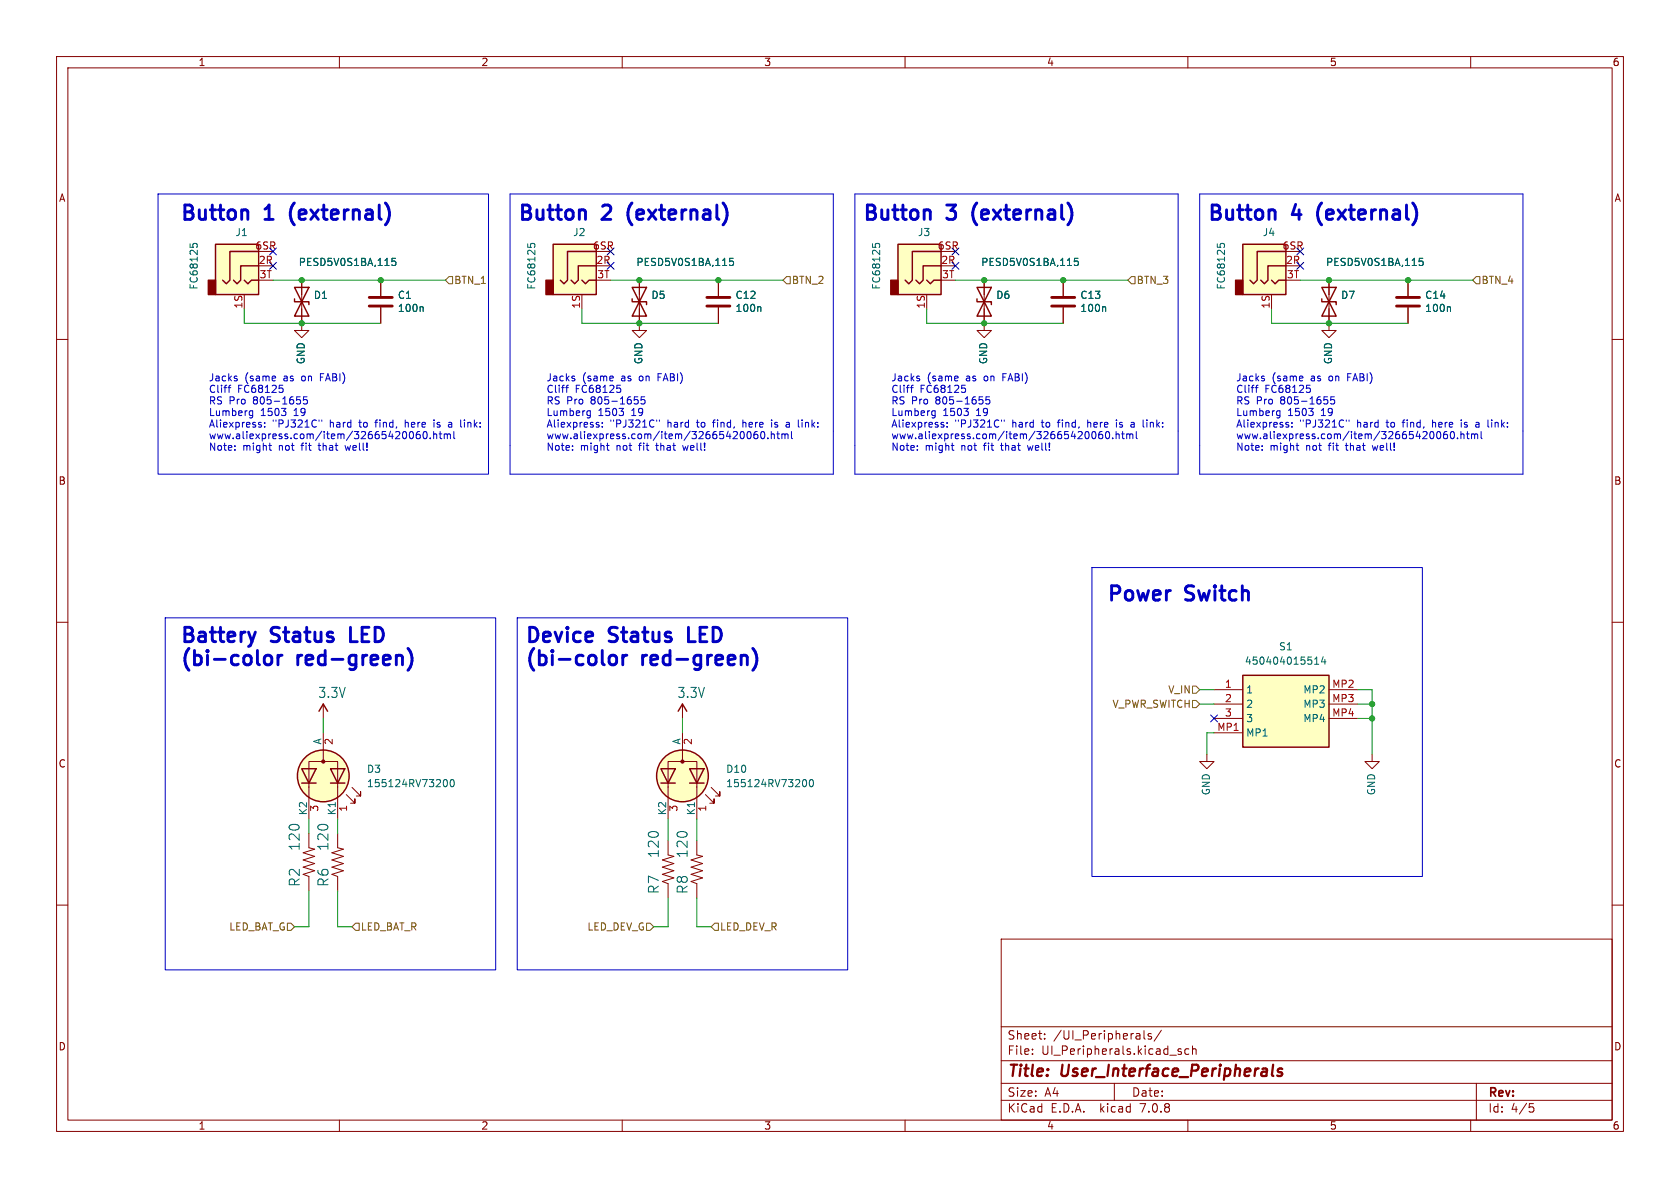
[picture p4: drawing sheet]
<svg xmlns="http://www.w3.org/2000/svg" width="297mm" height="210mm" viewBox="0 0 297 210" stroke-linecap="round" stroke-linejoin="round" font-family="sans-serif">
<g fill="none" stroke="#840000" stroke-width=".18">
<path d="M10 10h277v190h-277zM12 12h273v186h-273zM60 10v2M110 10v2M160 10v2M210 10v2M260 10v2M10 60h2M53.3 49.5v8.9h-1.2l1.2 1.3 1.3-1.3h-1.3M67.3 49.5v2.8M67.3 54.4v2.8M113 49.5v8.9h-1.2l1.2 1.3 1.3-1.3h-1.3"/>
<path d="M127 49.5v2.8M127 54.4v2.8M174 49.5v8.9h-1.3l1.3 1.3 1.3-1.3h-1.3M188 49.5v2.8M188 54.4v2.8M234.9 49.5v8.9h-1.2l1.2 1.3 1.3-1.3h-1.3M248.9 49.5v2.8M248.9 54.4v2.8M285 60h2M10 110h2M285 110h2M54.6 139.2v-4.6h5.1v4.6"/>
<path d="M54.6 139.1v5.7M57.1 124.5v2.5M57.1 129.5v5.1M59.7 139.1v5.7M62.2 139.2l1.6 1.5v-.7v.7h-.8M118.1 139.2v-4.6h5.1v4.6M118.1 139.1v5.7M120.6 124.5v2.5M120.6 129.5v5.1M123.2 139.1v5.7M125.7 139.2l1.6 1.5v-.7v.7h-.8M213.4 133.4v1.2h-1.3l1.3 1.3 1.2-1.3h-1.2"/>
<path d="M214.6 121.9h5.1M214.6 124.5h5.1M214.6 127h5.1M214.6 129.5h5.1M234.9 121.9h5.1M234.9 124.5h5.1M234.9 127h5.1M242.6 133.4v1.2h-1.3l1.3 1.3 1.2-1.3h-1.2M10 160h2M54.6 147.3v2.6l1 .2-2 .6 2 .7-2 .6 2 .7-2 .6 2 .6-2 .7 1 .3v2.6M59.7 147.3v2.6l1 .2-2 .6 2 .7-2 .6 2 .7-2 .6 2 .6-2 .7 1 .3v2.6M61.2 140.5l1.5 1.5v-.8v.8h-.7"/>
<path d="M118.1 148.6v2.5l1 .3-2 .6 2 .7-2 .6 2 .6-2 .7 2 .6-2 .6 1 .4v2.6M123.2 148.6v2.5l1 .3-2 .6 2 .7-2 .6 2 .6-2 .7 2 .6-2 .6 1 .4v2.6M124.7 140.5l1.5 1.5v-.8v.8h-.7M285 160h2M177 166h108v32h-108zM60 198v2M110 198v2M160 198v2M177 194.5h108M177 191.5h108M177 187.5h108M177 181.5h108"/>
<path d="M182.5 186.3v.1M182.5 185.5v.1M184.7 183.6v.1M184.7 182.8v.1M197 191.5v3M202.2 182.2v1.3l.3 .2M203.5 182.8l-.3-.1-.2 .2v.2l.5 .2v.3h-.5M205.3 182.1l-1.3 2M208.3 185.8l.5 .2 .1 .2-.2 .2-.5-.1M208.3 185.5h.5M210 198v2M210.2 185.5l-.5-.1-.2 .3v.4l.1 .2h.6"/>
<path d="M210.8 185.5l.2-.1 .4 .1 .1 .9M210.8 184.9v1.5M260 198v2M261 191.5v6.5M270.4 195.1h.7M270.5 195.7h.4l.3 .3-.2 .5-.5 .1"/>
</g>
<path d="M225.1 188.2l-.2 1.7 .2 .3M226.7 189a.49 .49 0 0 0-.8 .3l.1 .1 .4 .1 .3 .3-.1 .3-.3 .1-.5-.1" fill="none" stroke="#840000" stroke-width=".4"/>
<g fill="none" stroke="#840000" stroke-width=".25">
<path d="M38.1 43.2h7.6v8.9h-7.6zM43.2 49.5l.6 .7 .6-.7h1.3M45.7 47h-3.2v2.5l-.6 .7-.6-.7M45.7 44.5h-5.1v5l-.6 .7-.6-.7M52.1 52.8v.5h2.5v.5M52.1 50.8l2.5 5.1h-2.5l2.5-5.1zM97.8 43.2h7.6v8.9h-7.6zM102.9 49.5l.6 .7 .6-.7h1.3M105.4 47h-3.2v2.5l-.6 .7-.6-.7M105.4 44.5h-5.1v5l-.6 .7-.6-.7M111.8 52.8v.5h2.5v.5M111.8 50.8l2.5 5.1h-2.5l2.5-5.1z"/>
<path d="M158.7 43.2h7.7v8.9h-7.7zM163.8 49.5l.7 .7 .6-.7h1.3M166.4 47h-3.2v2.5l-.6 .7-.7-.7M166.4 44.5h-5.1v5l-.6 .7-.7-.7M172.7 52.8v.5h2.6v.5M172.7 50.8l2.6 5.1h-2.6l2.6-5.1zM219.7 43.2h7.6v8.9h-7.6zM224.8 49.5l.6 .7 .7-.7h1.2M227.3 47h-3.1v2.5l-.7 .7-.6-.7M227.3 44.5h-5.1v5l-.6 .7-.6-.7M233.7 52.8v.5h2.5v.5M233.7 50.8l2.5 5.1h-2.5l2.5-5.1z"/>
<path d="M219.7 119.4h15.2v12.7h-15.2zM53.3 135.9h2.6l-1.3 2.5zM53.3 138.4h2.6M56.4 125.7l.7-1.2 .8 1.2M58.4 135.9h2.6l-1.3 2.5zM58.4 138.4h2.6M116.8 135.9h2.6l-1.3 2.5zM116.8 138.4h2.6M119.9 125.7l.7-1.2 .8 1.2M121.9 135.9h2.6l-1.3 2.5zM121.9 138.4h2.6"/>
<circle cx="57.1" cy="137.2" r="4.6"/>
<circle cx="120.6" cy="137.2" r="4.6"/>
</g>
<g fill="none" stroke="#006464" stroke-width=".18">
<path d="M33.6 43.1v.6M34.1 43.6v-.3l.2-.3 .5 .1 .1 .5M69.9 45.7h-.6v.6l.1-.2 .5 .1 .1 .2-.1 .4-.2 .1-.4-.1M74.6 54.2l.2 .2v.7M93.3 43.1v.6M93.8 43.6v-.3l.2-.3 .5 .1 .1 .5M129.6 45.7h-.6v.6l.1-.2 .5 .1 .1 .2-.1 .4-.2 .1-.4-.1M134.3 54.2l.2 .2v.7M154.2 43.1v.6M154.7 43.6v-.3l.3-.3 .5 .1v.5M190.6 45.7h-.6l-.1 .6 .2-.2 .4 .1 .1 .2v.4l-.2 .1-.5-.1M195.3 54.2l.2 .2v.7"/>
<path d="M215.2 43.1v.6M215.7 43.6v-.3l.2-.3 .5 .1 .1 .5M251.5 45.7h-.6v.6l.2-.2 .4 .1 .1 .2-.1 .4-.1 .1-.5-.1M256.2 54.2l.2 .2v.7M232.4 117.4h.7M232.4 116.5l.4-.4v1.3M233.9 116.1l-.3 .9h.8M234.2 116.6v.8M78.5 137.9l.2-.1a.68 .68 0 0 1 .4 .6 .68 .68 0 0 1-.4 .7l-.2-.1M79.7 137.9l.2-.1a.68 .68 0 0 1 .4 .6 .68 .68 0 0 1-.4 .7l-.2-.1-.1-.4zM142 137.9l.2-.1a.68 .68 0 0 1 .4 .6 .68 .68 0 0 1-.4 .7l-.2-.1M143.2 137.9l.2-.1a.68 .68 0 0 1 .4 .6 .68 .68 0 0 1-.4 .7l-.2-.1-.1-.4z"/>
</g>
<g fill="#ffffc2" stroke="#ffffc2" stroke-width=".18">
<path d="M158.7 43.2h7.7v8.9h-7.7z"/>
<path d="M219.7 119.4h15.2v12.7h-15.2z"/>
<path d="M97.8 43.2h7.6v8.9h-7.6z"/>
<path d="M219.7 43.2h7.6v8.9h-7.6z"/>
<path d="M38.1 43.2h7.6v8.9h-7.6z"/>
<circle cx="120.6" cy="137.2" r="4.6"/>
<circle cx="57.1" cy="137.2" r="4.6"/>
</g>
<g fill="#840000" stroke="#840000" stroke-width=".25">
<path d="M157.5 49.5h1.2v2.6h-1.2z"/>
<path d="M96.5 49.5h1.3v2.6h-1.3z"/>
<path d="M218.4 49.5h1.3v2.6h-1.3z"/>
<path d="M36.8 49.5h1.3v2.6h-1.3z"/>
</g>
<path d="M65.3 54.1h4M65.3 52.6h4M125 54.1h4M125 52.6h4M185.9 54.1h4.1M185.9 52.6h4.1M246.9 54.1h4.1M246.9 52.6h4.1" fill="none" stroke="#840000" stroke-width=".51"/>
<g fill="#840000" stroke="#840000" stroke-width=".18">
<circle cx="120.6" cy="134.6" r=".28"/>
<circle cx="57.1" cy="134.6" r=".28"/>
</g>
<path d="M79.4 48.9h.6v1.3h-.6l-.7-.7zM139.1 48.9h.6v1.3h-.6l-.7-.7zM200 48.9h.7v1.3h-.7l-.6-.7zM261 48.9h.6v1.3h-.6l-.7-.7zM210.8 121.3h.7l.6 .6-.6 .7h-.7zM210.8 123.8h.7l.6 .7-.6 .6h-.7zM50.8 163.2h.6l.7 .6-.7 .7h-.6zM62.9 163.2h.6v1.3h-.6l-.7-.7zM114.3 163.2h.6l.7 .6-.7 .7h-.6zM126.4 163.2h.6v1.3h-.6l-.7-.7z" fill="none" stroke="#725600" stroke-width=".18"/>
<g fill="none" stroke="#0000c2" stroke-width=".18">
<path d="M27.9 34.3h58.5v49.5h-58.5zM90.2 34.3h57.1v49.5h-57.1zM151.1 34.3h57.2v49.5h-57.2zM212.1 34.3h57.1v49.5h-57.1zM40.3 68.5h.5M40.7 68.1l-.2 .2v1.1M41.5 79.5v.1M41.5 78.8v.1M41.9 67v.3M44.3 72.6l.4 .1M44.7 72.6v1l-.1 .2M44.7 73.4l-.4 .1"/>
<path d="M45.9 75.1h.3v.2l-.1 .2h-.3M45.9 74.7h.3M46.8 75.4v.1M46.8 74.7v.1M47.5 78.7h.5M47.8 79.5l.2 .1M49.4 68.1h.6M49.8 68.6l.3 .2v.3l-.3 .3M50.5 72.8v.5M50.5 72.2l-.4 .5M52.5 70.1h.6M52.6 70.6h.3l.2 .3v.4l-.5 .1"/>
<path d="M54.3 70.1h-.6l-.1 .7 .2-.2 .4 .1 .1 .2v.4l-.2 .1-.5-.1M56.4 74.2v.3M56.9 74.2v.3M61 78.7l.2 .9M71.6 74.2v1.3M71.8 74.7l-.2 .1M72.7 76.3l-.2 .1-.1 .4M72.8 76.3a.72 .72 0 0 1-.1 1.3l-.2-.2-.1-.3M73.9 76.3h-.1a.86 .86 0 0 0 0 1.3l.4-.2 .1-.4-.2-.2h-.3l-.2 .2M75.1 76.3a.72 .72 0 0 0 .1 1.3 .79 .79 0 0 0 0-1.3M76.1 77.4v.2M76.7 76.3v1.3"/>
<path d="M76.7 76.8l.1-.1 .3 .1 .1 .8M76.7 74.2v.2M76.7 74.7v.8M77.6 76.7h.5M77.8 76.3v1.1l.3 .2M78.5 76.8l.4-.1 .2 .2M78.5 76.7v.9M79.1 76.9l.2-.2 .3 .1v.8M79.1 76.9v.7M79.3 75.4h.6M79.3 74.7h.5M79.9 75l-.6 .1"/>
<path d="M80.2 76.3v1.1l.2 .2M82.1 74.2v.2M82.1 74.7v.8M100 68.5h.5M100.4 68.1l-.2 .2v1.1M101.2 79.5v.1M101.2 78.8v.1M101.6 67v.3M104 72.6l.4 .1M104.4 73.4l-.4 .1M104.4 72.6v1l-.2 .2M105.6 75.1h.3v.2l-.1 .2h-.3"/>
<path d="M105.6 74.7h.3M106.5 75.4v.1M106.5 74.7v.1M107.2 78.7h.5M107.4 79.5l.3 .1M109.1 68.1h.6M109.5 68.6l.2 .2v.3l-.2 .3M110.2 72.8v.5M110.2 72.2l-.4 .5M112.2 70.1h.6M112.3 70.6h.3l.2 .3v.4l-.5 .1M114 70.1h-.6l-.1 .7 .2-.2 .4 .1 .1 .2v.4l-.2 .1-.5-.1"/>
<path d="M116.1 74.2v.3M116.6 74.2v.3M120.7 78.7l.2 .9M131.3 74.2v1.3M131.5 74.7l-.2 .1M132.4 76.3l-.2 .1-.1 .4M132.5 76.3a.72 .72 0 0 1-.1 1.3l-.2-.2-.1-.3M133.6 76.3h-.1a.86 .86 0 0 0 0 1.3l.4-.2 .1-.4-.2-.2h-.3l-.2 .2M134.8 76.3a.72 .72 0 0 0 .1 1.3 .79 .79 0 0 0 0-1.3M135.7 77.4v.2M136.4 76.8l.1-.1 .3 .1 .1 .8M136.4 76.3v1.3"/>
<path d="M136.4 74.2v.2M136.4 74.7v.8M137.3 76.7h.5M137.5 76.3v1.1l.3 .2M138.2 76.8l.4-.1 .2 .2M138.2 76.7v.9M138.8 76.9l.2-.2 .3 .1v.8M138.8 76.9v.7M139 75.4h.6M139 74.7h.5M139.6 75l-.6 .1M139.9 76.3v1.1l.2 .2"/>
<path d="M141.8 74.2v.2M141.8 74.7v.8M161 68.5h.5M161.3 68.1l-.2 .2v1.1M162.2 79.5v.1M162.2 78.8v.1M162.5 67v.3M165 72.6l.3 .1M165.3 73.4l-.3 .1M165.3 72.6v1l-.1 .2M166.5 75.1h.3l.1 .2-.2 .2h-.2M166.5 74.7h.3"/>
<path d="M167.4 75.4v.1M167.4 74.7v.1M168.2 78.7h.4M168.4 79.5l.2 .1M170 68.1h.6M170.5 68.6l.2 .2v.3l-.2 .3M171.1 72.8v.5M171.2 72.2l-.4 .5M173.1 70.1h.6M173.2 70.6h.3l.3 .3-.1 .4-.5 .1M174.9 70.1h-.6v.7l.2-.2 .4 .1 .1 .2-.1 .4-.1 .1-.5-.1M177.1 74.2v.3"/>
<path d="M177.5 74.2v.3M181.6 78.7l.3 .9M192.3 74.2v1.3M192.5 74.7l-.2 .1M193.3 76.3l-.2 .1-.1 .4M193.4 76.3a.72 .72 0 0 1-.1 1.3l-.2-.2-.1-.3M194.6 76.3h-.1a.86 .86 0 0 0 0 1.3l.4-.2 .1-.4-.3-.2h-.2l-.3 .2M195.7 76.3a.72 .72 0 0 0 .2 1.3 .79 .79 0 0 0 0-1.3M196.7 77.4v.2M197.3 76.8l.2-.1 .3 .1 .1 .8M197.3 76.3v1.3M197.4 74.2v.2"/>
<path d="M197.4 74.7v.8M198.3 76.7h.5M198.5 76.3v1.1l.3 .2M199.2 76.8l.4-.1 .1 .2M199.2 76.7v.9M199.7 76.9l.2-.2 .3 .1 .1 .8M199.7 76.9v.7M200 75.4h.5M200 74.7h.5M200.5 75l-.5 .1M200.9 76.3v1.1l.2 .2M202.8 74.2v.2"/>
<path d="M202.8 74.7v.8M221.9 68.5h.5M222.3 68.1l-.2 .2v1.1M223.1 79.5v.1M223.1 78.8v.1M223.5 67v.3M225.9 72.6l.4 .1M226.3 73.4l-.4 .1M226.3 72.6v1l-.1 .2M227.5 75.1h.3l.1 .2-.2 .2h-.3M227.5 74.7h.3M228.4 75.4v.1"/>
<path d="M228.4 74.7v.1M229.1 78.7h.5M229.4 79.5l.2 .1M231 68.1h.6M231.4 68.6l.3 .2v.3l-.3 .3M232.1 72.8v.5M232.1 72.2l-.4 .5M234.1 70.1h.6M234.2 70.6h.3l.2 .3v.4l-.5 .1M235.9 70.1h-.6l-.1 .7 .2-.2 .4 .1 .2 .2-.1 .4-.2 .1-.5-.1M238 74.2v.3M238.5 74.2v.3"/>
<path d="M242.6 78.7l.3 .9M253.3 74.2v1.3M253.4 74.7l-.1 .1M254.3 76.3l-.2 .1-.1 .4M254.4 76.3a.72 .72 0 0 1-.1 1.3l-.2-.2-.1-.3M255.6 76.3h-.2a.86 .86 0 0 0 0 1.3l.5-.2v-.4l-.2-.2h-.3l-.2 .2M256.7 76.3a.72 .72 0 0 0 .1 1.3 .79 .79 0 0 0 0-1.3M257.7 77.4v.2M258.3 76.8l.2-.1 .3 .1v.8M258.3 76.3v1.3M258.3 74.2v.2M258.3 74.7v.8"/>
<path d="M259.2 76.7h.5M259.4 76.3v1.1l.3 .2M260.1 76.8l.4-.1 .2 .2M260.1 76.7v.9M260.7 76.9l.2-.2 .3 .1v.8M260.7 76.9v.7M260.9 75.4h.6M260.9 74.7h.5M261.5 75l-.6 .1M261.8 76.3v1.1l.2 .2M263.7 74.2v.2M263.7 74.7v.8"/>
<path d="M29.2 109.2h58.4v62.3h-58.4zM91.4 109.2h58.5v62.3h-58.5zM193 100.3h58.5v54.6h-58.5z"/>
</g>
<path d="M45.1 111.7l-.6 1.7M47 116a.69 .69 0 0 1 1 .3v.7a.69 .69 0 0 1-1 .4M49.1 115.8v1.7M49.9 115.8a.65 .65 0 0 0-.8 .5M62 110.9v2.5h1.2M72.1 114.6a2.91 2.91 0 0 1 0 3.9M107.9 116a.69 .69 0 0 1 1.1 .3v.7a.69 .69 0 0 1-1.1 .4M110.1 115.8v1.7M110.8 115.8a.65 .65 0 0 0-.7 .5M121.7 110.9v2.5h1.2M133.1 114.6a2.91 2.91 0 0 1 0 3.9" fill="none" stroke="#0000c2" stroke-width=".51"/>
<g fill="none" stroke="#009600" stroke-width=".18">
<path d="M43.2 54.6v2.6h24.1M48.3 49.5h30.4M102.9 54.6v2.6h24.1M107.9 49.5h30.5M163.8 54.6v2.6h24.2M168.9 49.5h30.5M224.8 54.6v2.6h24.1M229.9 49.5h30.4M57.1 127v2.5M120.6 127v2.5M212.1 124.5h2.5M212.1 121.9h2.5"/>
<path d="M214.6 129.5h-1.2v3.9M240 127h2.6M240 121.9h2.6v11.5M240 124.5h2.6M54.6 157.5v6.3h-2.5M54.6 144.8v2.5M59.7 157.5v6.3h2.5M59.7 144.8v2.5M118.1 158.8v5h-2.5M118.1 144.8v3.8M123.2 158.8v5h2.5M123.2 144.8v3.8"/>
</g>
<g fill="none" stroke="#000084" stroke-width=".18">
<path d="M47.7 46.4l1.2 1.2M47.7 43.8l1.2 1.3M48.9 46.4l-1.2 1.2M48.9 43.8l-1.2 1.3M107.3 43.8l1.3 1.3M107.3 46.4l1.3 1.2M108.6 43.8l-1.3 1.3M108.6 46.4l-1.3 1.2M168.3 43.8l1.2 1.3M168.3 46.4l1.2 1.2M169.5 43.8l-1.2 1.3M169.5 46.4l-1.2 1.2"/>
<path d="M229.3 43.8l1.2 1.3M229.3 46.4l1.2 1.2M230.5 43.8l-1.2 1.3M230.5 46.4l-1.2 1.2M214 126.4l1.2 1.2M215.2 126.4l-1.2 1.2"/>
</g>
<g fill="#009600" stroke="#009600" stroke-width=".18">
<circle cx="174" cy="49.5" r=".46"/>
<circle cx="174" cy="57.2" r=".46"/>
<circle cx="188" cy="49.5" r=".46"/>
<circle cx="234.9" cy="49.5" r=".46"/>
<circle cx="234.9" cy="57.2" r=".46"/>
<circle cx="113" cy="49.5" r=".46"/>
<circle cx="127" cy="49.5" r=".46"/>
<circle cx="67.3" cy="49.5" r=".46"/>
<circle cx="53.3" cy="49.5" r=".46"/>
<circle cx="113" cy="57.2" r=".46"/>
<circle cx="53.3" cy="57.2" r=".46"/>
<circle cx="248.9" cy="49.5" r=".46"/>
<circle cx="242.6" cy="124.5" r=".46"/>
<circle cx="242.6" cy="127" r=".46"/>
</g>
<g font-size="3.5" fill="#0000c2">
<text x="31.7" y="39.1">Button</text>
<text x="47" y="39.1">1</text>
<text x="52.4" y="39.1">(external)</text>
<text x="91.4" y="39.1">Button</text>
<text x="106.7" y="39.1">2</text>
<text x="112.1" y="39.1">(external)</text>
<text x="152.4" y="39.1">Button</text>
<text x="167.7" y="39.1">3</text>
<text x="173.1" y="39.1">(external)</text>
<text x="213.4" y="39.1">Button</text>
<text x="228.6" y="39.1">4</text>
<text x="234" y="39.1">(external)</text>
<text x="195.6" y="106.4">Power</text>
<text x="209.8" y="106.4">Switch</text>
<text x="31.7" y="113.8">Battery</text>
<text x="48.1" y="113.8">Status</text>
<text x="63.1" y="113.8">LED</text>
<text x="92.7" y="113.8">Device</text>
<text x="107.9" y="113.8">Status</text>
<text x="122.8" y="113.8">LED</text>
<text x="31.7" y="117.9">(bi-color</text>
<text x="52.7" y="117.9">red-green)</text>
<text x="92.7" y="117.9">(bi-color</text>
<text x="113.7" y="117.9">red-green)</text>
</g>
<g font-size="2.8" fill="#840000">
<text x="178" y="190.9">Title:</text>
<text x="187.7" y="190.9">User_Interface_Peripherals</text>
</g>
<g font-size="2.5" fill="#006464">
<text x="56.2" y="123.6">3.3V</text>
<text x="119.7" y="123.6">3.3V</text>
<text x="53.2" y="150.5" transform="rotate(-90 53.2 150.5)">120</text>
<text x="58.3" y="150.5" transform="rotate(-90 58.3 150.5)">120</text>
<text x="116.7" y="151.8" transform="rotate(-90 116.7 151.8)">120</text>
<text x="121.8" y="151.8" transform="rotate(-90 121.8 151.8)">120</text>
<text x="53.2" y="156.9" transform="rotate(-90 53.2 156.9)">R2</text>
<text x="58.3" y="156.9" transform="rotate(-90 58.3 156.9)">R6</text>
<text x="116.7" y="158.1" transform="rotate(-90 116.7 158.1)">R7</text>
<text x="121.8" y="158.1" transform="rotate(-90 121.8 158.1)">R8</text>
</g>
<g font-size="2.1" fill="#840000">
<text x="178" y="184">Sheet:</text>
<text x="186.2" y="184">/UI_Peripherals/</text>
<text x="178" y="186.7">File:</text>
<text x="184.1" y="186.7">UI_Peripherals.kicad_sch</text>
<text x="178" y="196.9">KiCad</text>
<text x="178" y="194.1">Size:</text>
<text x="184.7" y="194.1">A4</text>
<text x="185.7" y="196.9">E.D.A.</text>
<text x="194.6" y="196.9">kicad</text>
<text x="200" y="194.1">Date:</text>
<text x="201.8" y="196.9">7.0.8</text>
<text x="263" y="194.3">Rev:</text>
<text x="263" y="196.9">Id:</text>
<text x="267.1" y="196.9">4/5</text>
</g>
<g font-size="1.8" fill="#840000">
<text x="35" y="11.9">1</text>
<text x="85" y="11.9">2</text>
<text x="135" y="11.9">3</text>
<text x="185" y="11.9">4</text>
<text x="235" y="11.9">5</text>
<text x="285" y="11.9">6</text>
<text x="10.3" y="35.9">A</text>
<text x="285.3" y="35.9">A</text>
<text x="10.3" y="85.9">B</text>
<text x="285.3" y="85.9">B</text>
<text x="10.3" y="135.9">C</text>
<text x="285.3" y="135.9">C</text>
<text x="10.3" y="185.9">D</text>
<text x="285.3" y="185.9">D</text>
<text x="35" y="199.9">1</text>
<text x="85" y="199.9">2</text>
<text x="135" y="199.9">3</text>
<text x="185" y="199.9">4</text>
<text x="235" y="199.9">5</text>
<text x="285" y="199.9">6</text>
</g>
<g font-size="1.8" fill="#006464">
<text x="41.5" y="41.9">J1</text>
<text x="101.2" y="41.9">J2</text>
<text x="162.2" y="41.9">J3</text>
<text x="223.1" y="41.9">J4</text>
<text x="52.7" y="47.2">PESD5V0S1BA,115</text>
<text x="112.4" y="47.2">PESD5V0S1BA,115</text>
<text x="173.4" y="47.2">PESD5V0S1BA,115</text>
<text x="234.3" y="47.2">PESD5V0S1BA,115</text>
<text x="35.2" y="51.3" transform="rotate(-90 35.2 51.3)">FC68125</text>
<text x="55.4" y="53">D1</text>
<text x="70.2" y="53">C1</text>
<text x="94.8" y="51.3" transform="rotate(-90 94.8 51.3)">FC68125</text>
<text x="115.1" y="53">D5</text>
<text x="129.9" y="53">C12</text>
<text x="155.8" y="51.3" transform="rotate(-90 155.8 51.3)">FC68125</text>
<text x="176" y="53">D6</text>
<text x="190.9" y="53">C13</text>
<text x="216.8" y="51.3" transform="rotate(-90 216.8 51.3)">FC68125</text>
<text x="237" y="53">D7</text>
<text x="251.9" y="53">C14</text>
<text x="70.2" y="55.3">100n</text>
<text x="129.9" y="55.3">100n</text>
<text x="190.9" y="55.3">100n</text>
<text x="251.9" y="55.3">100n</text>
<text x="54.1" y="64.5" transform="rotate(-90 54.1 64.5)">GND</text>
<text x="113.8" y="64.5" transform="rotate(-90 113.8 64.5)">GND</text>
<text x="174.7" y="64.5" transform="rotate(-90 174.7 64.5)">GND</text>
<text x="235.7" y="64.5" transform="rotate(-90 235.7 64.5)">GND</text>
<text x="220" y="117.7">450404015514</text>
<text x="226" y="115.2">S1</text>
<text x="220.2" y="122.8">1</text>
<text x="220.2" y="125.3">2</text>
<text x="230.3" y="122.8">MP2</text>
<text x="230.3" y="125.3">MP3</text>
<text x="56.9" y="131.7" transform="rotate(-90 56.9 131.7)">A</text>
<text x="120.4" y="131.7" transform="rotate(-90 120.4 131.7)">A</text>
<text x="220.2" y="127.9">3</text>
<text x="220.2" y="130.4">MP1</text>
<text x="230.3" y="127.9">MP4</text>
<text x="64.8" y="136.8">D3</text>
<text x="128.3" y="136.8">D10</text>
<text x="64.8" y="139.4">155124RV73200</text>
<text x="128.3" y="139.4">155124RV73200</text>
<text x="214.1" y="140.7" transform="rotate(-90 214.1 140.7)">GND</text>
<text x="243.3" y="140.7" transform="rotate(-90 243.3 140.7)">GND</text>
<text x="54.4" y="144.2" transform="rotate(-90 54.4 144.2)">K2</text>
<text x="59.4" y="144.2" transform="rotate(-90 59.4 144.2)">K1</text>
<text x="117.9" y="144.2" transform="rotate(-90 117.9 144.2)">K2</text>
<text x="122.9" y="144.2" transform="rotate(-90 122.9 144.2)">K1</text>
</g>
<g font-size="1.8" fill="#a90000">
<text x="45" y="44.2">6SR</text>
<text x="45.6" y="46.7">2R</text>
<text x="104.7" y="44.2">6SR</text>
<text x="105.3" y="46.7">2R</text>
<text x="165.7" y="44.2">6SR</text>
<text x="166.3" y="46.7">2R</text>
<text x="226.7" y="44.2">6SR</text>
<text x="227.3" y="46.7">2R</text>
<text x="45.8" y="49.3">3T</text>
<text x="105.5" y="49.3">3T</text>
<text x="166.4" y="49.3">3T</text>
<text x="227.4" y="49.3">3T</text>
<text x="42.9" y="54.7" transform="rotate(-90 42.9 54.7)">1S</text>
<text x="102.6" y="54.7" transform="rotate(-90 102.6 54.7)">1S</text>
<text x="163.6" y="54.7" transform="rotate(-90 163.6 54.7)">1S</text>
<text x="224.5" y="54.7" transform="rotate(-90 224.5 54.7)">1S</text>
<text x="216.5" y="121.7">1</text>
<text x="216.5" y="124.2">2</text>
<text x="235.4" y="121.7">MP2</text>
<text x="235.4" y="124.2">MP3</text>
<text x="59.1" y="131.8" transform="rotate(-90 59.1 131.8)">2</text>
<text x="122.6" y="131.8" transform="rotate(-90 122.6 131.8)">2</text>
<text x="215.1" y="129.3">MP1</text>
<text x="216.5" y="126.7">3</text>
<text x="235.4" y="126.7">MP4</text>
<text x="56.6" y="143.6" transform="rotate(-90 56.6 143.6)">3</text>
<text x="61.7" y="143.6" transform="rotate(-90 61.7 143.6)">1</text>
<text x="120.1" y="143.6" transform="rotate(-90 120.1 143.6)">3</text>
<text x="125.2" y="143.6" transform="rotate(-90 125.2 143.6)">1</text>
</g>
<g font-size="1.8" fill="#725600">
<text x="80.2" y="50.4">BTN_1</text>
<text x="139.9" y="50.4">BTN_2</text>
<text x="200.9" y="50.4">BTN_3</text>
<text x="261.8" y="50.4">BTN_4</text>
<text x="196.6" y="125.3">V_PWR_SWITCH</text>
<text x="206.4" y="122.8">V_IN</text>
<text x="40.4" y="164.7">LED_BAT_G</text>
<text x="63.7" y="164.7">LED_BAT_R</text>
<text x="103.7" y="164.7">LED_DEV_G</text>
<text x="127.2" y="164.7">LED_DEV_R</text>
</g>
<g font-size="1.8" fill="#0000c2">
<text x="36.8" y="67.5">Jacks</text>
<text x="36.8" y="69.5">Cliff</text>
<text x="36.8" y="71.6">RS Pro</text>
<text x="42" y="69.5">FC68125</text>
<text x="43.3" y="67.5">(same</text>
<text x="44.9" y="71.6">805-1655</text>
<text x="50.2" y="67.5">as</text>
<text x="53.6" y="67.5">on</text>
<text x="57.1" y="67.5">FABI)</text>
<text x="96.5" y="67.5">Jacks</text>
<text x="96.5" y="69.5">Cliff</text>
<text x="96.5" y="71.6">RS Pro</text>
<text x="101.7" y="69.5">FC68125</text>
<text x="103" y="67.5">(same</text>
<text x="104.5" y="71.6">805-1655</text>
<text x="109.9" y="67.5">as</text>
<text x="113.3" y="67.5">on</text>
<text x="116.7" y="67.5">FABI)</text>
<text x="157.5" y="67.5">Jacks</text>
<text x="157.5" y="69.5">Cliff</text>
<text x="157.5" y="71.6">RS Pro</text>
<text x="162.6" y="69.5">FC68125</text>
<text x="163.9" y="67.5">(same</text>
<text x="165.5" y="71.6">805-1655</text>
<text x="170.9" y="67.5">as</text>
<text x="174.2" y="67.5">on</text>
<text x="177.7" y="67.5">FABI)</text>
<text x="218.4" y="67.5">Jacks</text>
<text x="218.4" y="69.5">Cliff</text>
<text x="218.4" y="71.6">RS Pro</text>
<text x="223.6" y="69.5">FC68125</text>
<text x="224.9" y="67.5">(same</text>
<text x="226.5" y="71.6">805-1655</text>
<text x="231.8" y="67.5">as</text>
<text x="235.2" y="67.5">on</text>
<text x="238.7" y="67.5">FABI)</text>
<text x="36.8" y="73.6">Lumberg</text>
<text x="36.8" y="75.7">Aliexpress:</text>
<text x="36.8" y="77.7">www.aliexpress.com/item/32665420060.html</text>
<text x="46" y="73.6">1503</text>
<text x="48.2" y="75.7">&quot;PJ321C&quot;</text>
<text x="52.1" y="73.6">19</text>
<text x="58.4" y="75.7">hard</text>
<text x="63.8" y="75.7">to</text>
<text x="66.9" y="75.7">find,</text>
<text x="72.3" y="75.7">here</text>
<text x="77.5" y="75.7">is</text>
<text x="80.3" y="75.7">a</text>
<text x="82.7" y="75.7">link:</text>
<text x="96.5" y="73.6">Lumberg</text>
<text x="96.5" y="75.7">Aliexpress:</text>
<text x="96.5" y="77.7">www.aliexpress.com/item/32665420060.html</text>
<text x="105.7" y="73.6">1503</text>
<text x="107.9" y="75.7">&quot;PJ321C&quot;</text>
<text x="111.7" y="73.6">19</text>
<text x="118.1" y="75.7">hard</text>
<text x="123.5" y="75.7">to</text>
<text x="126.5" y="75.7">find,</text>
<text x="131.9" y="75.7">here</text>
<text x="137.2" y="75.7">is</text>
<text x="140" y="75.7">a</text>
<text x="142.4" y="75.7">link:</text>
<text x="157.5" y="73.6">Lumberg</text>
<text x="157.5" y="75.7">Aliexpress:</text>
<text x="157.5" y="77.7">www.aliexpress.com/item/32665420060.html</text>
<text x="166.7" y="73.6">1503</text>
<text x="168.8" y="75.7">&quot;PJ321C&quot;</text>
<text x="172.7" y="73.6">19</text>
<text x="179.1" y="75.7">hard</text>
<text x="184.5" y="75.7">to</text>
<text x="187.5" y="75.7">find,</text>
<text x="192.9" y="75.7">here</text>
<text x="198.2" y="75.7">is</text>
<text x="201" y="75.7">a</text>
<text x="203.3" y="75.7">link:</text>
<text x="218.4" y="73.6">Lumberg</text>
<text x="218.4" y="75.7">Aliexpress:</text>
<text x="218.4" y="77.7">www.aliexpress.com/item/32665420060.html</text>
<text x="227.7" y="73.6">1503</text>
<text x="229.8" y="75.7">&quot;PJ321C&quot;</text>
<text x="233.7" y="73.6">19</text>
<text x="240" y="75.7">hard</text>
<text x="245.4" y="75.7">to</text>
<text x="248.5" y="75.7">find,</text>
<text x="253.9" y="75.7">here</text>
<text x="259.1" y="75.7">is</text>
<text x="262" y="75.7">a</text>
<text x="264.3" y="75.7">link:</text>
<text x="36.8" y="79.8">Note:</text>
<text x="42.9" y="79.8">might</text>
<text x="49.4" y="79.8">not</text>
<text x="53.6" y="79.8">fit</text>
<text x="56.8" y="79.8">that</text>
<text x="61.7" y="79.8">well!</text>
<text x="96.5" y="79.8">Note:</text>
<text x="102.6" y="79.8">might</text>
<text x="109.1" y="79.8">not</text>
<text x="113.3" y="79.8">fit</text>
<text x="116.5" y="79.8">that</text>
<text x="121.4" y="79.8">well!</text>
<text x="157.5" y="79.8">Note:</text>
<text x="163.5" y="79.8">might</text>
<text x="170" y="79.8">not</text>
<text x="174.2" y="79.8">fit</text>
<text x="177.5" y="79.8">that</text>
<text x="182.4" y="79.8">well!</text>
<text x="218.4" y="79.8">Note:</text>
<text x="224.5" y="79.8">might</text>
<text x="231" y="79.8">not</text>
<text x="235.2" y="79.8">fit</text>
<text x="238.4" y="79.8">that</text>
<text x="243.3" y="79.8">well!</text>
</g>
</svg>
